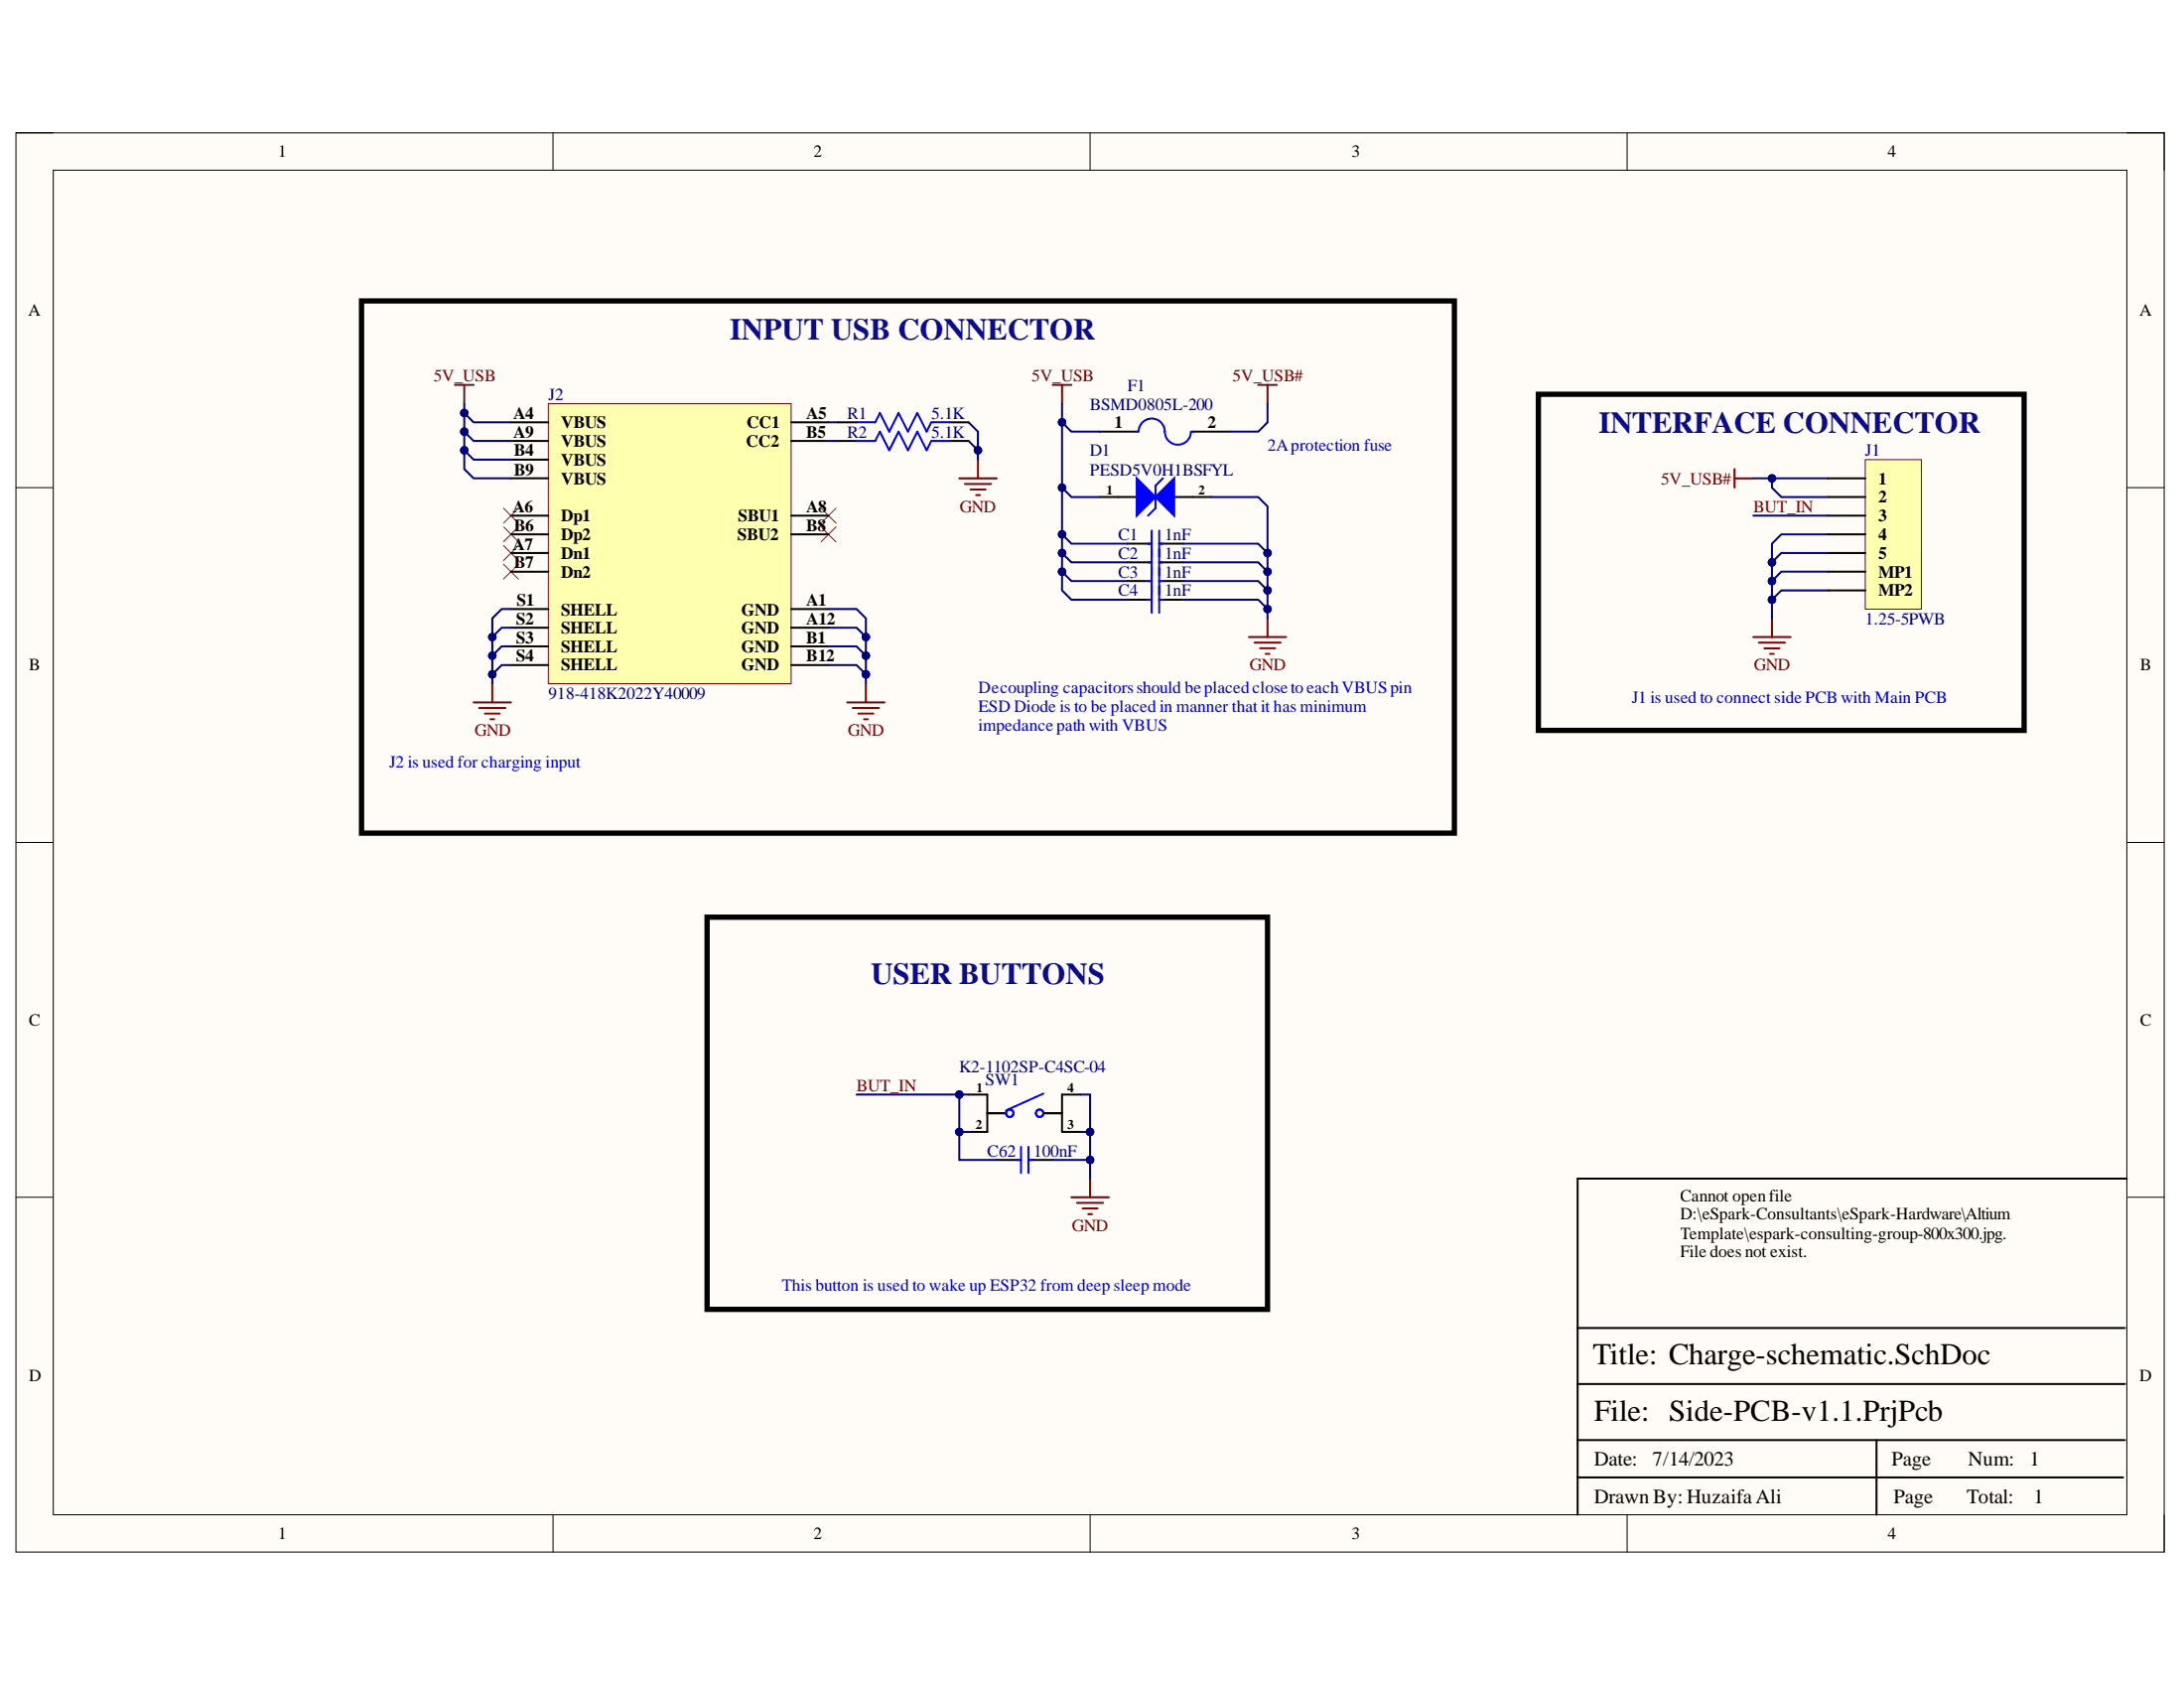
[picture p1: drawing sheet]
<svg xmlns="http://www.w3.org/2000/svg" width="279mm" height="216mm" viewBox="0 0 279 216" stroke-linecap="round" stroke-linejoin="round" font-family="sans-serif">
<path d="M2 17h274.9v181.5h-274.9z" fill-rule="evenodd" fill="#fffcf8"/>
<path d="M2 17h274.9v181.5h-274.9z" fill="none" stroke="#000" stroke-width=".13"/>
<path d="M6.8 21.8h265.3v171.9h-265.3z" fill-rule="evenodd" fill="#fffcf8"/>
<g fill="none" stroke="#000" stroke-width=".13">
<path d="M2 17h4.8M70.7 17v4.8M139.5 17v4.8M208.2 17v4.8M272.1 17h4.8v4.8M6.8 21.8h265.3v171.9h-265.3zM2 62.4h4.8M272.1 62.4h4.8M2 107.8h4.8M272.1 107.8h4.8M2 153.1h4.8M272.1 153.1h4.8"/>
<path d="M70.7 193.7v4.8M139.5 193.7v4.8M208.2 193.7v4.8M276.9 193.7v4.8"/>
</g>
<g fill="none" stroke="#000" stroke-width=".25">
<path d="M107.2 54h2.4M107.2 56.4h2.4M121.5 54h2.4M121.5 56.4h2.4M147.8 63.6h7.2M127.5 148.4h3.1M131.6 148.4h3.1M272.1 150.7h-70.3v43M201.8 177h70M201.8 169.9h70M201.8 189h69.8M201.8 184.2h70"/>
<path d="M240.1 184.2v9.5"/>
</g>
<g fill="none" stroke="#800000" stroke-width=".25">
<path d="M58.2 49.2h2.4M59.4 49.2v2.4M125.1 58.8v2.4M221.9 60v2.4M122.7 61.2h4.8M123.4 61.9h3.4M124.2 62.6h1.9M124.9 63.3h.5M221.9 61.2h2.4M226.7 79.1v2.4M108.4 89.8h4.8M109.1 90.6h3.3"/>
<path d="M109.8 91.3h1.9M110.5 92h.5M110.8 87.5v2.3M224.3 81.5h4.8M225 82.2h3.4M225.7 82.9h1.9M226.4 83.6h.5M137.1 153.1h4.7M137.8 153.9h3.3M138.5 154.6h1.9M139.2 155.3h.5M139.5 150.7v2.4"/>
</g>
<path d="M109.6 54h2.4l.6-1.2 1.2 2.4 1.2-2.4 1.2 2.4 1.1-2.4 1.2 2.4 .6-1.2h2.4M109.6 56.4h2.4l.6-1.2 1.2 2.4 1.2-2.4 1.2 2.4 1.1-2.4 1.2 2.4 .6-1.2h2.4M148.8 61.2l-1 .9v2.9l-.9 1M130.1 148.4h.5M130.6 146.7v3.3M131.6 146.7v3.3M131.6 148.4h.4" fill="none" stroke="#00f" stroke-width=".25"/>
<path d="M196.8 50.4h62.1v43h-62.1zM90.5 117.3h71.7v50.2h-71.7z" fill="none" stroke="#000" stroke-width=".68"/>
<path d="M64.4 65l1.9 1.9M64.4 67.4l1.9 1.9M64.4 69.8l1.9 1.9M64.4 72.2l1.9 1.9M66.3 65l-1.9 1.9M66.3 67.4l-1.9 1.9M66.3 69.8l-1.9 1.9M66.3 72.2l-1.9 1.9M105 65l1.9 1.9M105 67.4l1.9 1.9M106.9 65l-1.9 1.9M106.9 67.4l-1.9 1.9" fill="none" stroke="#f00" stroke-width=".13"/>
<path d="M150.2 61.2v4.8l-2.4-2.4z" fill="#00f"/>
<path d="M150.2 61.2v4.8l-2.4-2.4z" fill="none" stroke="#00f" stroke-width=".25"/>
<path d="M140.6 63.6h4.8" fill="none" stroke="#000" stroke-width=".25"/>
<path d="M145.4 61.2l2.4 2.4-2.4 2.4z" fill="#00f"/>
<g fill="none" stroke="#00f" stroke-width=".25">
<path d="M145.4 55.2h.3M145.7 55.2a1.67 1.67 0 0 1 1.7-1.7 1.67 1.67 0 0 1 1.6 1.7 1.67 1.67 0 0 0 1.7 1.7 1.67 1.67 0 0 0 1.7-1.6M152.4 55.2h.2M145.4 61.2l2.4 2.4-2.4 2.4zM146.9 69.5h.4M146.9 71.9h.4M146.9 74.3h.4M146.9 76.7h.4M147.3 67.9v10.5M148.3 67.9v10.5M148.3 69.5h.5M148.3 71.9h.5"/>
<path d="M148.3 74.3h.5M148.3 76.7h.5M133.5 139.9l-4.8 2.1"/>
<circle cx="129.2" cy="142.4" r=".48"/>
<circle cx="133" cy="142.4" r=".48"/>
</g>
<g fill="none" stroke="#000" stroke-width=".25">
<path d="M140.6 55.2h4.8M152.6 55.2h4.8M144.2 69.5h3.1M144.2 71.9h3.1M144.2 74.3h3.1M144.2 76.7h3.1M148.3 69.5h3.1M148.3 71.9h3.1M148.3 74.3h3.1M148.3 76.7h3.1M123.9 140h2.4v4.8h-2.4M126.3 142.4h2.4"/>
<path d="M133.5 142.4h2.4M138.3 140h-2.4v4.8h2.4"/>
</g>
<g fill="none" stroke="#800000" stroke-width=".25">
<path d="M134.7 49.2h2.4M135.9 49.2v2.4M161 49.2h2.4M162.2 49.2v2.4M162.2 79.1v2.4M60.6 89.8h4.8M61.3 90.6h3.4M62 91.3h1.9M62.7 92h.5M63 87.5v2.3M159.8 81.5h4.7M160.5 82.2h3.3"/>
<path d="M161.2 82.9h1.9M161.9 83.6h.5"/>
</g>
<path d="M46.3 38.5h139.8v68.1h-139.8z" fill="none" stroke="#000" stroke-width=".68"/>
<path d="M70.1 51.6h31.1v35.9h-31.1z" fill-rule="evenodd" fill="#ffffb0"/>
<path d="M70.1 51.6h31.1v35.9h-31.1z" fill="none" stroke="#800000" stroke-width=".13"/>
<g fill="none" stroke="#000" stroke-width=".25">
<path d="M65.4 54h4.7M65.4 56.4h4.7M65.4 58.8h4.7M101.2 54h4.8M101.2 56.4h4.8M65.4 77.9h4.7M65.4 66h4.7M65.4 70.7h4.7M65.4 68.3h4.7M65.4 73.1h4.7M65.4 61.2h4.7M101.2 77.9h4.8"/>
<path d="M101.2 66h4.8M101.2 68.3h4.8M65.4 80.3h4.7M65.4 82.7h4.7M65.4 85.1h4.7M101.2 80.3h4.8M101.2 82.7h4.8M101.2 85.1h4.8"/>
</g>
<path d="M106 77.9h3.6l1.2 1.2v8.4M224.3 66h9.6" fill="none" stroke="#000080" stroke-width=".25"/>
<circle cx="110.8" cy="81.5" r=".48" fill="#000080"/>
<circle cx="110.8" cy="81.5" r=".48" fill="none" stroke="#000080" stroke-width=".13"/>
<circle cx="110.8" cy="83.9" r=".48" fill="#000080"/>
<circle cx="110.8" cy="83.9" r=".48" fill="none" stroke="#000080" stroke-width=".13"/>
<circle cx="110.8" cy="86.3" r=".48" fill="#000080"/>
<circle cx="110.8" cy="86.3" r=".48" fill="none" stroke="#000080" stroke-width=".13"/>
<path d="M106 80.3h3.6l1.2 1.2" fill="none" stroke="#000080" stroke-width=".25"/>
<circle cx="110.8" cy="81.5" r=".48" fill="#000080"/>
<circle cx="110.8" cy="81.5" r=".48" fill="none" stroke="#000080" stroke-width=".13"/>
<path d="M106 82.7h3.6l1.2 1.2" fill="none" stroke="#000080" stroke-width=".25"/>
<circle cx="110.8" cy="83.9" r=".48" fill="#000080"/>
<circle cx="110.8" cy="83.9" r=".48" fill="none" stroke="#000080" stroke-width=".13"/>
<path d="M106 85.1h3.6l1.2 1.2" fill="none" stroke="#000080" stroke-width=".25"/>
<circle cx="110.8" cy="86.3" r=".48" fill="#000080"/>
<circle cx="110.8" cy="86.3" r=".48" fill="none" stroke="#000080" stroke-width=".13"/>
<path d="M106 56.4h1.2M106 54h1.2M123.9 54l1.2 1.2v2.4l-1.2-1.2" fill="none" stroke="#000080" stroke-width=".25"/>
<circle cx="125.1" cy="57.6" r=".48" fill="#000080"/>
<circle cx="125.1" cy="57.6" r=".48" fill="none" stroke="#000080" stroke-width=".13"/>
<path d="M125.1 57.6v1.2" fill="none" stroke="#000080" stroke-width=".25"/>
<circle cx="125.1" cy="57.6" r=".48" fill="#000080"/>
<circle cx="125.1" cy="57.6" r=".48" fill="none" stroke="#000080" stroke-width=".13"/>
<path d="M135.9 51.6v2.4l1.2 1.2h3.5M162.2 51.6v2.4l-1.2 1.2h-3.6" fill="none" stroke="#000080" stroke-width=".25"/>
<circle cx="135.9" cy="54" r=".48" fill="#000080"/>
<circle cx="135.9" cy="54" r=".48" fill="none" stroke="#000080" stroke-width=".13"/>
<path d="M135.9 54v8.4l1.2 1.2h3.5" fill="none" stroke="#000080" stroke-width=".25"/>
<circle cx="135.9" cy="62.4" r=".48" fill="#000080"/>
<circle cx="135.9" cy="62.4" r=".48" fill="none" stroke="#000080" stroke-width=".13"/>
<circle cx="135.9" cy="54" r=".48" fill="#000080"/>
<circle cx="135.9" cy="54" r=".48" fill="none" stroke="#000080" stroke-width=".13"/>
<path d="M135.9 62.4v5.9l1.2 1.2h7.1" fill="none" stroke="#000080" stroke-width=".25"/>
<circle cx="135.9" cy="68.3" r=".48" fill="#000080"/>
<circle cx="135.9" cy="68.3" r=".48" fill="none" stroke="#000080" stroke-width=".13"/>
<circle cx="135.9" cy="62.4" r=".48" fill="#000080"/>
<circle cx="135.9" cy="62.4" r=".48" fill="none" stroke="#000080" stroke-width=".13"/>
<path d="M135.9 68.3v2.4l1.2 1.2h7.1" fill="none" stroke="#000080" stroke-width=".25"/>
<circle cx="135.9" cy="70.7" r=".48" fill="#000080"/>
<circle cx="135.9" cy="70.7" r=".48" fill="none" stroke="#000080" stroke-width=".13"/>
<circle cx="135.9" cy="68.3" r=".48" fill="#000080"/>
<circle cx="135.9" cy="68.3" r=".48" fill="none" stroke="#000080" stroke-width=".13"/>
<path d="M135.9 70.7v2.4l1.2 1.2h7.1" fill="none" stroke="#000080" stroke-width=".25"/>
<circle cx="135.9" cy="73.1" r=".48" fill="#000080"/>
<circle cx="135.9" cy="73.1" r=".48" fill="none" stroke="#000080" stroke-width=".13"/>
<circle cx="135.9" cy="70.7" r=".48" fill="#000080"/>
<circle cx="135.9" cy="70.7" r=".48" fill="none" stroke="#000080" stroke-width=".13"/>
<path d="M135.9 73.1v2.4l1.2 1.2h7.1" fill="none" stroke="#000080" stroke-width=".25"/>
<circle cx="135.9" cy="73.1" r=".48" fill="#000080"/>
<circle cx="135.9" cy="73.1" r=".48" fill="none" stroke="#000080" stroke-width=".13"/>
<path d="M151.4 76.7h9.6l1.2 1.2v1.2" fill="none" stroke="#000080" stroke-width=".25"/>
<circle cx="162.2" cy="77.9" r=".48" fill="#000080"/>
<circle cx="162.2" cy="77.9" r=".48" fill="none" stroke="#000080" stroke-width=".13"/>
<path d="M151.4 74.3h9.6l1.2 1.2v2.4" fill="none" stroke="#000080" stroke-width=".25"/>
<circle cx="162.2" cy="75.5" r=".48" fill="#000080"/>
<circle cx="162.2" cy="75.5" r=".48" fill="none" stroke="#000080" stroke-width=".13"/>
<circle cx="162.2" cy="77.9" r=".48" fill="#000080"/>
<circle cx="162.2" cy="77.9" r=".48" fill="none" stroke="#000080" stroke-width=".13"/>
<path d="M151.4 71.9h9.6l1.2 1.2v2.4" fill="none" stroke="#000080" stroke-width=".25"/>
<circle cx="162.2" cy="73.1" r=".48" fill="#000080"/>
<circle cx="162.2" cy="73.1" r=".48" fill="none" stroke="#000080" stroke-width=".13"/>
<circle cx="162.2" cy="75.5" r=".48" fill="#000080"/>
<circle cx="162.2" cy="75.5" r=".48" fill="none" stroke="#000080" stroke-width=".13"/>
<path d="M151.4 69.5h9.6l1.2 1.2v2.4" fill="none" stroke="#000080" stroke-width=".25"/>
<circle cx="162.2" cy="70.7" r=".48" fill="#000080"/>
<circle cx="162.2" cy="70.7" r=".48" fill="none" stroke="#000080" stroke-width=".13"/>
<circle cx="162.2" cy="73.1" r=".48" fill="#000080"/>
<circle cx="162.2" cy="73.1" r=".48" fill="none" stroke="#000080" stroke-width=".13"/>
<path d="M155 63.6h6l1.2 1.2v5.9" fill="none" stroke="#000080" stroke-width=".25"/>
<circle cx="162.2" cy="70.7" r=".48" fill="#000080"/>
<circle cx="162.2" cy="70.7" r=".48" fill="none" stroke="#000080" stroke-width=".13"/>
<path d="M65.4 80.3h-1.2l-1.2 1.2v2.4" fill="none" stroke="#000080" stroke-width=".25"/>
<circle cx="63" cy="81.5" r=".48" fill="#000080"/>
<circle cx="63" cy="81.5" r=".48" fill="none" stroke="#000080" stroke-width=".13"/>
<circle cx="63" cy="83.9" r=".48" fill="#000080"/>
<circle cx="63" cy="83.9" r=".48" fill="none" stroke="#000080" stroke-width=".13"/>
<path d="M65.4 77.9h-1.2l-1.2 1.2v2.4" fill="none" stroke="#000080" stroke-width=".25"/>
<circle cx="63" cy="81.5" r=".48" fill="#000080"/>
<circle cx="63" cy="81.5" r=".48" fill="none" stroke="#000080" stroke-width=".13"/>
<path d="M65.4 82.7h-1.2l-1.2 1.2v2.4l1.2-1.2h1.2" fill="none" stroke="#000080" stroke-width=".25"/>
<circle cx="63" cy="86.3" r=".48" fill="#000080"/>
<circle cx="63" cy="86.3" r=".48" fill="none" stroke="#000080" stroke-width=".13"/>
<circle cx="63" cy="83.9" r=".48" fill="#000080"/>
<circle cx="63" cy="83.9" r=".48" fill="none" stroke="#000080" stroke-width=".13"/>
<path d="M63 86.3v1.2" fill="none" stroke="#000080" stroke-width=".25"/>
<circle cx="63" cy="86.3" r=".48" fill="#000080"/>
<circle cx="63" cy="86.3" r=".48" fill="none" stroke="#000080" stroke-width=".13"/>
<path d="M233.9 68.3h-6l-1.2 1.2v9.6" fill="none" stroke="#000080" stroke-width=".25"/>
<circle cx="226.7" cy="71.9" r=".48" fill="#000080"/>
<circle cx="226.7" cy="71.9" r=".48" fill="none" stroke="#000080" stroke-width=".13"/>
<circle cx="226.7" cy="74.3" r=".48" fill="#000080"/>
<circle cx="226.7" cy="74.3" r=".48" fill="none" stroke="#000080" stroke-width=".13"/>
<circle cx="226.7" cy="76.7" r=".48" fill="#000080"/>
<circle cx="226.7" cy="76.7" r=".48" fill="none" stroke="#000080" stroke-width=".13"/>
<path d="M233.9 70.7h-6l-1.2 1.2" fill="none" stroke="#000080" stroke-width=".25"/>
<circle cx="226.7" cy="71.9" r=".48" fill="#000080"/>
<circle cx="226.7" cy="71.9" r=".48" fill="none" stroke="#000080" stroke-width=".13"/>
<path d="M233.9 73.1h-6l-1.2 1.2" fill="none" stroke="#000080" stroke-width=".25"/>
<circle cx="226.7" cy="74.3" r=".48" fill="#000080"/>
<circle cx="226.7" cy="74.3" r=".48" fill="none" stroke="#000080" stroke-width=".13"/>
<path d="M233.9 75.5h-6l-1.2 1.2" fill="none" stroke="#000080" stroke-width=".25"/>
<circle cx="226.7" cy="76.7" r=".48" fill="#000080"/>
<circle cx="226.7" cy="76.7" r=".48" fill="none" stroke="#000080" stroke-width=".13"/>
<path d="M59.4 57.6v2.4l1.2 1.2h4.8" fill="none" stroke="#000080" stroke-width=".25"/>
<circle cx="59.4" cy="57.6" r=".48" fill="#000080"/>
<circle cx="59.4" cy="57.6" r=".48" fill="none" stroke="#000080" stroke-width=".13"/>
<path d="M59.4 55.2v2.4l1.2 1.2h4.8" fill="none" stroke="#000080" stroke-width=".25"/>
<circle cx="59.4" cy="57.6" r=".48" fill="#000080"/>
<circle cx="59.4" cy="57.6" r=".48" fill="none" stroke="#000080" stroke-width=".13"/>
<circle cx="59.4" cy="55.2" r=".48" fill="#000080"/>
<circle cx="59.4" cy="55.2" r=".48" fill="none" stroke="#000080" stroke-width=".13"/>
<path d="M59.4 52.8v2.4l1.2 1.2h4.8" fill="none" stroke="#000080" stroke-width=".25"/>
<circle cx="59.4" cy="55.2" r=".48" fill="#000080"/>
<circle cx="59.4" cy="55.2" r=".48" fill="none" stroke="#000080" stroke-width=".13"/>
<circle cx="59.4" cy="52.8" r=".48" fill="#000080"/>
<circle cx="59.4" cy="52.8" r=".48" fill="none" stroke="#000080" stroke-width=".13"/>
<path d="M59.4 51.6v1.2l1.2 1.2h4.8" fill="none" stroke="#000080" stroke-width=".25"/>
<circle cx="59.4" cy="52.8" r=".48" fill="#000080"/>
<circle cx="59.4" cy="52.8" r=".48" fill="none" stroke="#000080" stroke-width=".13"/>
<path d="M134.7 148.4h4.8" fill="none" stroke="#000080" stroke-width=".25"/>
<circle cx="139.5" cy="148.4" r=".48" fill="#000080"/>
<circle cx="139.5" cy="148.4" r=".48" fill="none" stroke="#000080" stroke-width=".13"/>
<path d="M122.7 144.8h1.2" fill="none" stroke="#000080" stroke-width=".25"/>
<circle cx="122.7" cy="144.8" r=".48" fill="#000080"/>
<circle cx="122.7" cy="144.8" r=".48" fill="none" stroke="#000080" stroke-width=".13"/>
<path d="M138.3 144.8h1.2" fill="none" stroke="#000080" stroke-width=".25"/>
<circle cx="139.5" cy="144.8" r=".48" fill="#000080"/>
<circle cx="139.5" cy="144.8" r=".48" fill="none" stroke="#000080" stroke-width=".13"/>
<path d="M226.7 61.2v1.2l1.2 1.2h6" fill="none" stroke="#000080" stroke-width=".25"/>
<circle cx="226.7" cy="61.2" r=".48" fill="#000080"/>
<circle cx="226.7" cy="61.2" r=".48" fill="none" stroke="#000080" stroke-width=".13"/>
<path d="M109.6 140h14.3" fill="none" stroke="#000080" stroke-width=".25"/>
<circle cx="122.7" cy="140" r=".48" fill="#000080"/>
<circle cx="122.7" cy="140" r=".48" fill="none" stroke="#000080" stroke-width=".13"/>
<path d="M122.7 140v8.4h4.8" fill="none" stroke="#000080" stroke-width=".25"/>
<circle cx="122.7" cy="140" r=".48" fill="#000080"/>
<circle cx="122.7" cy="140" r=".48" fill="none" stroke="#000080" stroke-width=".13"/>
<circle cx="122.7" cy="144.8" r=".48" fill="#000080"/>
<circle cx="122.7" cy="144.8" r=".48" fill="none" stroke="#000080" stroke-width=".13"/>
<path d="M138.3 140h1.2v10.7" fill="none" stroke="#000080" stroke-width=".25"/>
<circle cx="139.5" cy="148.4" r=".48" fill="#000080"/>
<circle cx="139.5" cy="148.4" r=".48" fill="none" stroke="#000080" stroke-width=".13"/>
<circle cx="139.5" cy="144.8" r=".48" fill="#000080"/>
<circle cx="139.5" cy="144.8" r=".48" fill="none" stroke="#000080" stroke-width=".13"/>
<path d="M238.6 58.8h7.2v19.1h-7.2z" fill-rule="evenodd" fill="#ffffb0"/>
<path d="M238.6 58.8h7.2v19.1h-7.2z" fill="none" stroke="#800000" stroke-width=".13"/>
<path d="M233.9 61.2h4.7M233.9 63.6h4.7M233.9 66h4.7M233.9 68.3h4.7M233.9 70.7h4.7M233.9 73.1h4.7M233.9 75.5h4.7" fill="none" stroke="#000" stroke-width=".25"/>
<path d="M224.3 61.2h9.6" fill="none" stroke="#000080" stroke-width=".25"/>
<circle cx="226.7" cy="61.2" r=".48" fill="#000080"/>
<circle cx="226.7" cy="61.2" r=".48" fill="none" stroke="#000080" stroke-width=".13"/>
<g font-size="3.9" fill="#0b0b8e">
<text x="93.3" y="43.4">INPUT USB CONNECTOR</text>
<text x="204.5" y="55.4">INTERFACE CONNECTOR</text>
<text x="111.4" y="125.8">USER BUTTONS</text>
</g>
<g font-size="3.9">
<text x="203.8" y="174.5">Title: Charge-schematic.SchDoc</text>
<text x="203.9" y="181.7">File: Side-PCB-v1.1.PrjPcb</text>
</g>
<g font-size="2.6">
<text x="203.9" y="187.4">Date:</text>
<text x="211.4" y="187.4">7/14/2023</text>
<text x="242" y="187.4">Page</text>
<text x="251.8" y="187.4">Num:</text>
<text x="259.7" y="187.4">1</text>
<text x="203.9" y="192.3">Drawn By: HuzaifaAli</text>
<text x="242.2" y="192.3">Page</text>
<text x="251.6" y="192.3">Total:</text>
<text x="260.2" y="192.3">1</text>
</g>
<g font-size="2.2">
<text x="35.6" y="20.1">1</text>
<text x="104.1" y="20.1">2</text>
<text x="172.9" y="20.1">3</text>
<text x="241.5" y="20.1">4</text>
<text x="3.6" y="40.4">A</text>
<text x="273.7" y="40.4">A</text>
<text x="65.7" y="53.6">A4</text>
<text x="103.2" y="53.6">A5</text>
<text x="65.7" y="56">A9</text>
<text x="65.8" y="58.3">B4</text>
<text x="71.8" y="54.8">VBUS</text>
<text x="71.8" y="57.1">VBUS</text>
<text x="71.8" y="59.6">VBUS</text>
<text x="95.5" y="57.1">CC2</text>
<text x="95.5" y="54.8">CC1</text>
<text x="103.2" y="56">B5</text>
<text x="142.6" y="54.8">1</text>
<text x="154.5" y="54.8">2</text>
<text x="65.6" y="65.5">A6</text>
<text x="65.8" y="60.8">B9</text>
<text x="71.8" y="62">VBUS</text>
<text x="103.2" y="65.5">A8</text>
<text x="240.3" y="62">1</text>
<text x="240.3" y="64.3">2</text>
<text x="65.6" y="70.3">A7</text>
<text x="65.8" y="68">B6</text>
<text x="71.8" y="66.7">Dp1</text>
<text x="71.8" y="71.5">Dn1</text>
<text x="71.8" y="69.1">Dp2</text>
<text x="94.4" y="69.1">SBU2</text>
<text x="94.4" y="66.7">SBU1</text>
<text x="103.2" y="68">B8</text>
<text x="240.3" y="66.7">3</text>
<text x="240.3" y="69.1">4</text>
<text x="240.3" y="71.5">5</text>
<text x="65.8" y="72.7">B7</text>
<text x="66.1" y="77.5">S1</text>
<text x="71.8" y="73.9">Dn2</text>
<text x="103.2" y="77.5">A1</text>
<text x="240.3" y="73.9">MP1</text>
<text x="240.3" y="76.2">MP2</text>
<text x="66" y="82.2">S3</text>
<text x="66" y="79.9">S2</text>
<text x="71.8" y="78.7">SHELL</text>
<text x="71.8" y="83.4">SHELL</text>
<text x="71.8" y="81.1">SHELL</text>
<text x="94.9" y="78.7">GND</text>
<text x="94.9" y="81.1">GND</text>
<text x="94.9" y="83.4">GND</text>
<text x="103.2" y="79.9">A12</text>
<text x="103.2" y="82.2">B1</text>
<text x="3.7" y="85.8">B</text>
<text x="66" y="84.6">S4</text>
<text x="71.8" y="85.8">SHELL</text>
<text x="94.9" y="85.8">GND</text>
<text x="103.2" y="84.6">B12</text>
<text x="273.8" y="85.8">B</text>
<text x="3.7" y="131.2">C</text>
<text x="273.8" y="131.2">C</text>
<text x="214.9" y="153.6">Cannot openfile</text>
<text x="214.9" y="156">D:\eSpark-Consultants\eSpark-Hardware\Altium</text>
<text x="214.9" y="158.5">Template\espark-consulting-group-800x300.jpg.</text>
<text x="214.9" y="160.8">File does not exist.</text>
<text x="3.7" y="176.6">D</text>
<text x="273.7" y="176.6">D</text>
<text x="35.6" y="196.9">1</text>
<text x="104.1" y="196.9">2</text>
<text x="172.9" y="196.9">3</text>
<text x="241.5" y="196.9">4</text>
</g>
<g font-size="2.2" fill="#800000">
<text x="55.5" y="48.8">5V_USB</text>
<text x="132" y="48.8">5V_USB</text>
<text x="157.7" y="48.8">5V_USB#</text>
<text x="122.8" y="65.5">GND</text>
<text x="212.5" y="62">5V_USB#</text>
<text x="224.3" y="65.5">BUT_IN</text>
<text x="159.9" y="85.8">GND</text>
<text x="224.4" y="85.8">GND</text>
<text x="60.7" y="94.1">GND</text>
<text x="108.5" y="94.1">GND</text>
<text x="109.6" y="139.5">BUT_IN</text>
<text x="137.1" y="157.4">GND</text>
</g>
<g font-size="2.2" fill="#000080">
<text x="70.2" y="51.2">J2</text>
<text x="108.4" y="53.6">R1</text>
<text x="119.1" y="53.6">5.1K</text>
<text x="139.4" y="52.4">BSMD0805L-200</text>
<text x="144.2" y="50">F1</text>
<text x="108.4" y="56">R2</text>
<text x="119.1" y="56">5.1K</text>
<text x="139.4" y="58.3">D1</text>
<text x="238.6" y="58.3">J1</text>
<text x="139.4" y="60.8">PESD5V0H1BSFYL</text>
<text x="143.1" y="69.1">C1</text>
<text x="143.1" y="71.5">C2</text>
<text x="149" y="69.1">1nF</text>
<text x="149" y="71.5">1nF</text>
<text x="143.1" y="73.9">C3</text>
<text x="143.1" y="76.2">C4</text>
<text x="149" y="73.9">1nF</text>
<text x="149" y="76.2">1nF</text>
<text x="238.6" y="79.9">1.25-5PWB</text>
<text x="70.2" y="89.4">918-418K2022Y40009</text>
<text x="122.7" y="137.2">K2-1102SP-C4SC-04</text>
<text x="126.1" y="138.9">SW1</text>
<text x="126.3" y="147.9">C62</text>
<text x="132.2" y="147.9">100nF</text>
</g>
<g font-size="2.2" fill="#00f">
<text x="162.2" y="57.6">2Aprotection fuse</text>
<text x="125.1" y="88.7">Decoupling capacitorsshould beplacedcloseto eachVBUSpin</text>
<text x="208.8" y="89.9">J1 is used to connect side PCB with Main PCB</text>
<text x="125.1" y="91.1">ESD Diode is to be placed in manner that it has minimum</text>
<text x="125.1" y="93.5">impedance path with VBUS</text>
<text x="49.8" y="98.2">J2 is used for charging input</text>
<text x="100" y="165.1">This button is used to wake up ESP32 from deep sleep mode</text>
</g>
<g font-size="1.7">
<text x="141.5" y="63.2">1</text>
<text x="153.3" y="63.2">2</text>
<text x="124.9" y="139.7">1</text>
<text x="136.6" y="139.7">4</text>
<text x="124.8" y="144.4">2</text>
<text x="136.6" y="144.4">3</text>
</g>
</svg>
